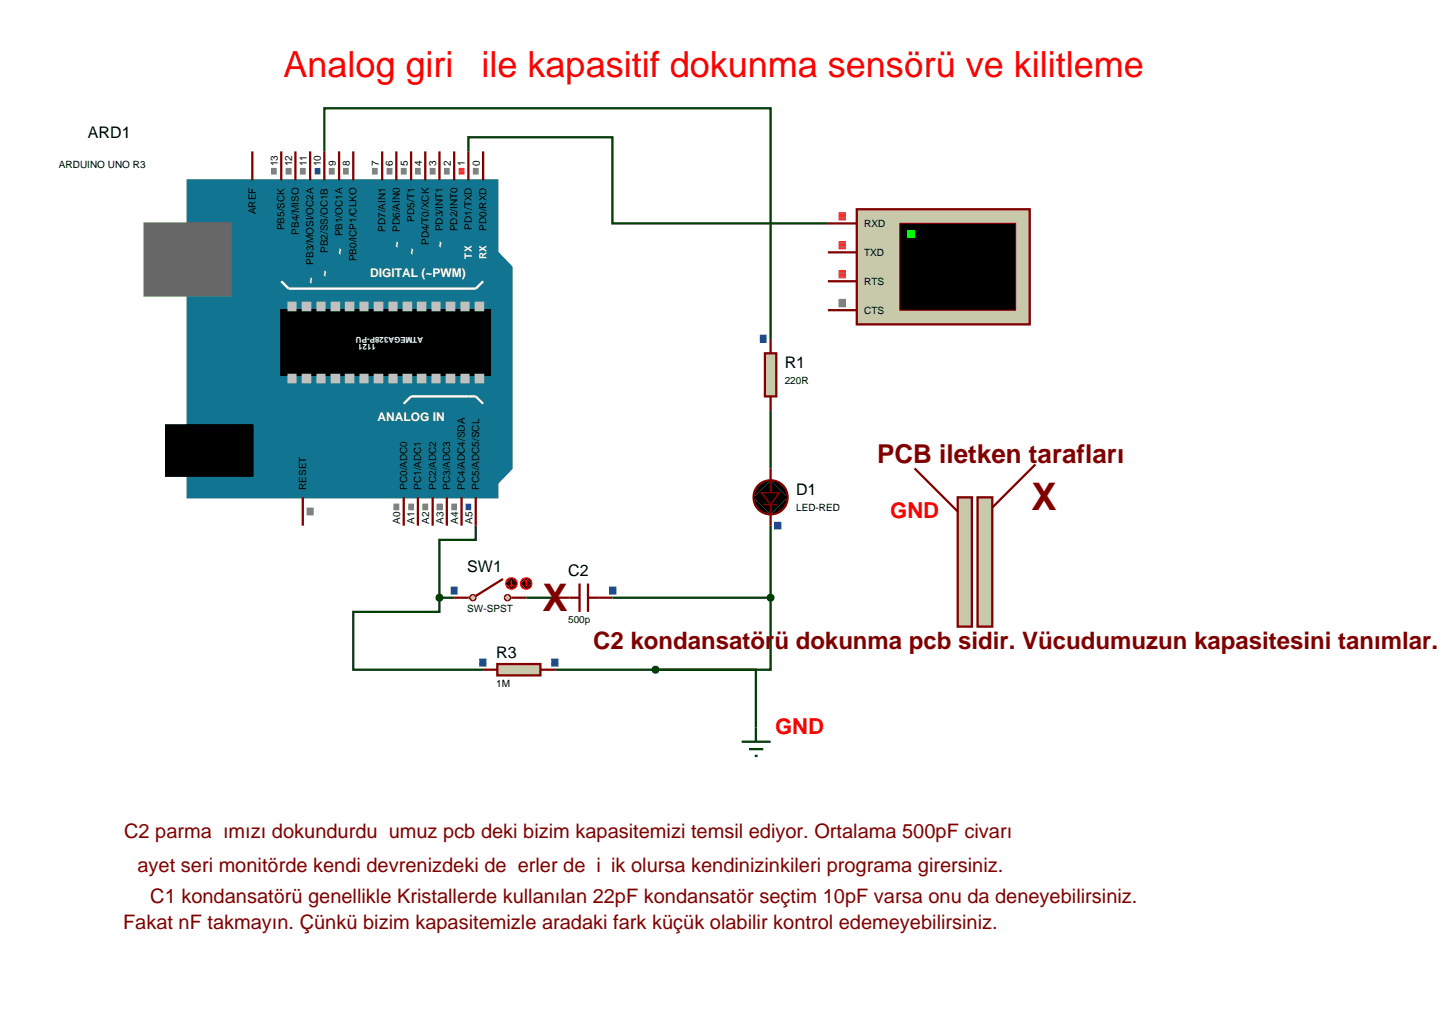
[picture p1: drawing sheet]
<svg xmlns="http://www.w3.org/2000/svg" width="257mm" height="180mm" viewBox="0 0 257 180" stroke-linecap="round" stroke-linejoin="round" font-family="sans-serif">
<g fill="none" stroke="#004000" stroke-width=".4">
<path d="M57.2 26.7v-7.6h78.7v40.7M82.6 26.7v-2.5h25.4v15.2h38M135.9 72.5v10.1M83.9 92.7v2.5h-6.4v10.2M135.9 92.7v12.7M77.5 105.4v2.5h-15.2v10.2h22.9M77.5 105.4h2.6M92.8 105.4h5.1M97.9 118.1h17.7M108 105.4h27.9M115.6 118.1h17.7v12.7M135.9 105.4v12.7h-20.3"/>
<path d="M130.8 130.8h5.1M132.1 132.1h2.5M133.1 133.3h.5"/>
</g>
<g fill="#117491" stroke="#117491" stroke-width=".4">
<path d="M87.7 44.5l2.5 2.6v35.5l-2.5 2.6z"/>
<path d="M33.1 31.8h54.6v55.9h-54.6z"/>
</g>
<path d="M25.5 39.4h15.2v12.7h-15.2z" fill="#686767" stroke="#686767" stroke-width=".4"/>
<path d="M49.6 54.7h36.8v11.4h-36.8zM29.3 75h15.2v8.9h-15.2z" fill="#000" stroke="#000" stroke-width=".4"/>
<path d="M49.6 49.6l1.3 1.3h33l1.3-1.3M71.2 71.2l1.3-1.3h11.4l1.3 1.3" fill="none" stroke="#fff" stroke-width=".4"/>
<g fill="#c0c0c0" stroke="#c0c0c0" stroke-width=".4">
<path d="M50.9 53.4h1.2v1.3h-1.2z"/>
<path d="M53.4 53.4h1.3v1.3h-1.3z"/>
<path d="M56 53.4h1.2v1.3h-1.2z"/>
<path d="M58.5 53.4h1.3v1.3h-1.3z"/>
<path d="M61 53.4h1.3v1.3h-1.3z"/>
<path d="M63.6 53.4h1.2v1.3h-1.2z"/>
<path d="M66.1 53.4h1.3v1.3h-1.3z"/>
<path d="M68.7 53.4h1.2v1.3h-1.2z"/>
<path d="M71.2 53.4h1.3v1.3h-1.3z"/>
<path d="M73.7 53.4h1.3v1.3h-1.3z"/>
<path d="M76.3 53.4h1.2v1.3h-1.2z"/>
<path d="M78.8 53.4h1.3v1.3h-1.3z"/>
<path d="M81.4 53.4h1.2v1.3h-1.2z"/>
<path d="M83.9 53.4h1.3v1.3h-1.3z"/>
<path d="M50.9 66.1h1.2v1.3h-1.2z"/>
<path d="M53.4 66.1h1.3v1.3h-1.3z"/>
<path d="M56 66.1h1.2v1.3h-1.2z"/>
<path d="M58.5 66.1h1.3v1.3h-1.3z"/>
<path d="M61 66.1h1.3v1.3h-1.3z"/>
<path d="M63.6 66.1h1.2v1.3h-1.2z"/>
<path d="M66.1 66.1h1.3v1.3h-1.3z"/>
<path d="M68.7 66.1h1.2v1.3h-1.2z"/>
<path d="M71.2 66.1h1.3v1.3h-1.3z"/>
<path d="M73.7 66.1h1.3v1.3h-1.3z"/>
<path d="M76.3 66.1h1.2v1.3h-1.2z"/>
<path d="M78.8 66.1h1.3v1.3h-1.3z"/>
<path d="M81.4 66.1h1.2v1.3h-1.2z"/>
<path d="M83.9 66.1h1.3v1.3h-1.3z"/>
</g>
<g fill="none" stroke="#800000" stroke-width=".4">
<path d="M44.5 26.7v5.1M49.6 26.7v5.1M52.1 26.7v5.1M54.7 26.7v5.1M57.2 26.7v5.1M59.8 26.7v5.1M62.3 26.7v5.1M67.4 26.7v5.1M69.9 26.7v5.1M72.5 26.7v5.1M75 26.7v5.1M77.5 26.7v5.1"/>
<path d="M80.1 26.7v5.1M82.6 26.7v5.1M85.2 26.7v5.1M53.4 87.7v5M71.2 87.7v5M73.7 87.7v5M76.3 87.7v5M78.8 87.7v5M81.4 87.7v5M83.9 87.7v5M135.9 82.6v4.3M135.9 89v3.7"/>
</g>
<g fill="none" stroke="#808080" stroke-width=".18">
<path d="M47.8 29.7h1M47.8 29.8h1M47.8 29.9h1M47.8 30h1M47.8 30.1h1M47.8 30.2h1M47.8 30.3h1M47.8 30.4h1M47.8 30.5h1M47.8 30.6h1M47.8 30.7h1M50.4 29.7h1"/>
<path d="M50.4 29.8h1M50.4 29.9h1M50.4 30h1M50.4 30.1h1M50.4 30.2h1M50.4 30.3h1M50.4 30.4h1M50.4 30.5h1M50.4 30.6h1M50.4 30.7h1M52.9 29.7h1M52.9 29.8h1"/>
<path d="M52.9 29.9h1M52.9 30h1M52.9 30.1h1M52.9 30.2h1M52.9 30.3h1M52.9 30.4h1M52.9 30.5h1M52.9 30.6h1M52.9 30.7h1M58 29.7h1M58 29.8h1M58 29.9h1"/>
<path d="M58 30h1M58 30.1h1M58 30.2h1M58 30.3h1M58 30.4h1M58 30.5h1M58 30.6h1M58 30.7h1M60.5 29.7h1M60.5 29.8h1M60.5 29.9h1M60.5 30h1"/>
<path d="M60.5 30.1h1M60.5 30.2h1M60.5 30.3h1M60.5 30.4h1M60.5 30.5h1M60.5 30.6h1M60.5 30.7h1M65.6 29.7h1M65.6 29.8h1M65.6 29.9h1M65.6 30h1M65.6 30.1h1"/>
<path d="M65.6 30.2h1M65.6 30.3h1M65.6 30.4h1M65.6 30.5h1M65.6 30.6h1M65.6 30.7h1M68.2 29.7h1M68.2 29.8h1M68.2 29.9h1M68.2 30h1M68.2 30.1h1M68.2 30.2h1"/>
<path d="M68.2 30.3h1M68.2 30.4h1M68.2 30.5h1M68.2 30.6h1M68.2 30.7h1M70.7 29.7h1M70.7 29.8h1M70.7 29.9h1M70.7 30h1M70.7 30.1h1M70.7 30.2h1M70.7 30.3h1"/>
<path d="M70.7 30.4h1M70.7 30.5h1M70.7 30.6h1M70.7 30.7h1M73.2 29.7h1M73.2 29.8h1M73.2 29.9h1M73.2 30h1M73.2 30.1h1M73.2 30.2h1M73.2 30.3h1M73.2 30.4h1"/>
<path d="M73.2 30.5h1M73.2 30.6h1M73.2 30.7h1M75.8 29.7h1M75.8 29.8h1M75.8 29.9h1M75.8 30h1M75.8 30.1h1M75.8 30.2h1M75.8 30.3h1M75.8 30.4h1M75.8 30.5h1"/>
<path d="M75.8 30.6h1M75.8 30.7h1M78.3 29.7h1M78.3 29.8h1M78.3 29.9h1M78.3 30h1M78.3 30.1h1M78.3 30.2h1M78.3 30.3h1M78.3 30.4h1M78.3 30.5h1M78.3 30.6h1"/>
<path d="M78.3 30.7h1M83.4 29.7h1M83.4 29.8h1M83.4 29.9h1M83.4 30h1M83.4 30.1h1M83.4 30.2h1M83.4 30.3h1M83.4 30.4h1M83.4 30.5h1M83.4 30.6h1M83.4 30.7h1"/>
<path d="M54.1 89.6h1.2M54.1 89.7h1.2M54.1 89.8h1.2M54.1 89.9h1.2M54.1 90h1.2M54.1 90.1h1.2M54.1 90.2h1.2M54.1 90.3h1.2M54.1 90.4h1.2M54.1 90.5h1.2M54.1 90.6h1.2M54.1 90.7h1.2"/>
<path d="M54.1 90.8h1.2M69.4 88.9h1M69.4 89h1M69.4 89.1h1M69.4 89.2h1M69.4 89.3h1M69.4 89.4h1M69.4 89.5h1M69.4 89.6h1M69.4 89.7h1M69.4 89.8h1M69.4 89.9h1"/>
<path d="M72 88.9h1M72 89h1M72 89.1h1M72 89.2h1M72 89.3h1M72 89.4h1M72 89.5h1M72 89.6h1M72 89.7h1M72 89.8h1M72 89.9h1M74.5 88.9h1"/>
<path d="M74.5 89h1M74.5 89.1h1M74.5 89.2h1M74.5 89.3h1M74.5 89.4h1M74.5 89.5h1M74.5 89.6h1M74.5 89.7h1M74.5 89.8h1M74.5 89.9h1M77 88.9h1.1M77 89h1.1"/>
<path d="M77 89.1h1.1M77 89.2h1.1M77 89.3h1.1M77 89.4h1.1M77 89.5h1.1M77 89.6h1.1M77 89.7h1.1M77 89.8h1.1M77 89.9h1.1M79.6 88.9h1M79.6 89h1M79.6 89.1h1"/>
<path d="M79.6 89.2h1M79.6 89.3h1M79.6 89.4h1M79.6 89.5h1M79.6 89.6h1M79.6 89.7h1M79.6 89.8h1M79.6 89.9h1"/>
</g>
<path d="M80.9 29.7h1M80.9 29.8h1M80.9 29.9h1M80.9 30h1M80.9 30.1h1M80.9 30.2h1M80.9 30.3h1M80.9 30.4h1M80.9 30.5h1M80.9 30.6h1M80.9 30.7h1" fill="none" stroke="#ff4040" stroke-width=".18"/>
<g fill="none" stroke="#4040ff" stroke-width=".18">
<path d="M55.5 29.7h1M55.5 29.8h1M55.5 29.9h1M55.5 30h1M55.5 30.1h1M55.5 30.2h1M55.5 30.3h1M55.5 30.4h1M55.5 30.5h1M55.5 30.6h1M55.5 30.7h1M82.1 88.9h1"/>
<path d="M82.1 89h1M82.1 89.1h1M82.1 89.2h1M82.1 89.3h1M82.1 89.4h1M82.1 89.5h1M82.1 89.6h1M82.1 89.7h1M82.1 89.8h1M82.1 89.9h1M136.5 92.1h1.3M136.5 92.2h1.3"/>
<path d="M136.5 92.3h1.3M136.5 92.4h1.3M136.5 92.5h1.3M136.5 92.6h1.3M136.5 92.7h1.3M136.5 92.8h1.3M136.5 92.9h1.3M136.5 93h1.3M136.5 93.1h1.3M136.5 93.2h1.3M136.5 93.3h1.3"/>
</g>
<path d="M133.5 85.8a2.97 2.97 0 0 1 2.4-1.1l-3 3 .1-.7zM135.9 84.7a2.95 2.95 0 0 1 3 3zM138.9 87.7a2.95 2.95 0 0 1-3 3zM132.9 87.7l3 3a2.95 2.95 0 0 1-3-3z" fill="#000" stroke="#800000" stroke-width=".4"/>
<path d="M132.9 87.7l3-3 3 3-3 3z" fill="#000"/>
<path d="M134.6 89h2.5" fill="none" stroke="#800000" stroke-width=".3"/>
<path d="M134.3 86.9h3.1l-1.5 2.1z" fill="#000" stroke="#800000" stroke-width=".3"/>
<path d="M134.9 62.3h2v7.6h-2z" fill="#c8c8aa" stroke="#800000" stroke-width=".4"/>
<path d="M135.9 59.8v2.5M135.9 69.9v2.6" fill="none" stroke="#800000" stroke-width=".4"/>
<g fill="none" stroke="#4040ff" stroke-width=".18">
<path d="M134 59.1h1.2M134 59.2h1.2M134 59.3h1.2M134 59.4h1.2M134 59.5h1.2M134 59.6h1.2M134 59.7h1.2M134 59.8h1.2M134 59.9h1.2M134 60h1.2M134 60.1h1.2M134 60.2h1.2"/>
<path d="M134 60.3h1.2M134 60.4h1.2"/>
</g>
<path d="M151.1 36.9h30.5v20.3h-30.5z" fill="#c8c8aa" stroke="#800000" stroke-width=".4"/>
<path d="M158.7 39.4h20.4v15.3h-20.4z" fill="#000" stroke="#800000" stroke-width=".2"/>
<path d="M160 40.7h1.3v1.3h-1.3z" fill="#0f0"/>
<path d="M146 39.4h5.1M146 49.6h5.1M146 44.5h5.1M146 54.7h5.1" fill="none" stroke="#800000" stroke-width=".4"/>
<g fill="none" stroke="#ff4040" stroke-width=".18">
<path d="M147.9 37.5h1.3M147.9 37.6h1.3M147.9 37.7h1.3M147.9 37.8h1.3M147.9 37.9h1.3M147.9 38h1.3M147.9 38.1h1.3M147.9 38.2h1.3M147.9 38.3h1.3M147.9 38.4h1.3M147.9 38.5h1.3M147.9 38.6h1.3"/>
<path d="M147.9 38.7h1.3M147.9 38.8h1.3M147.9 47.7h1.3M147.9 47.8h1.3M147.9 47.9h1.3M147.9 48h1.3M147.9 48.1h1.3M147.9 48.2h1.3M147.9 48.3h1.3M147.9 48.4h1.3M147.9 48.5h1.3M147.9 48.6h1.3"/>
<path d="M147.9 48.7h1.3M147.9 48.8h1.3M147.9 48.9h1.3M147.9 49h1.3M147.9 42.6h1.3M147.9 42.7h1.3M147.9 42.8h1.3M147.9 42.9h1.3M147.9 43h1.3M147.9 43.1h1.3M147.9 43.2h1.3M147.9 43.3h1.3"/>
<path d="M147.9 43.4h1.3M147.9 43.5h1.3M147.9 43.6h1.3M147.9 43.7h1.3M147.9 43.8h1.3M147.9 43.9h1.3"/>
</g>
<g fill="none" stroke="#808080" stroke-width=".18">
<path d="M147.9 52.8h1.3M147.9 52.9h1.3M147.9 53h1.3M147.9 53.1h1.3M147.9 53.2h1.3M147.9 53.3h1.3M147.9 53.4h1.3M147.9 53.5h1.3M147.9 53.6h1.3M147.9 53.7h1.3M147.9 53.8h1.3M147.9 53.9h1.3"/>
<path d="M147.9 54h1.3M147.9 54.1h1.3"/>
</g>
<path d="M87.7 117.1h7.6v2h-7.6z" fill="#c8c8aa" stroke="#800000" stroke-width=".4"/>
<path d="M85.2 118.1h2.5M95.3 118.1h2.6" fill="none" stroke="#800000" stroke-width=".4"/>
<g fill="none" stroke="#4040ff" stroke-width=".18">
<path d="M84.5 116.2h1.3M84.5 116.3h1.3M84.5 116.4h1.3M84.5 116.5h1.3M84.5 116.6h1.3M84.5 116.7h1.3M84.5 116.8h1.3M84.5 116.9h1.3M84.5 117h1.3M84.5 117.1h1.3M84.5 117.2h1.3M84.5 117.3h1.3"/>
<path d="M84.5 117.4h1.3M84.5 117.5h1.3M97.2 116.2h1.3M97.2 116.3h1.3M97.2 116.4h1.3M97.2 116.5h1.3M97.2 116.6h1.3M97.2 116.7h1.3M97.2 116.8h1.3M97.2 116.9h1.3M97.2 117h1.3M97.2 117.1h1.3"/>
<path d="M97.2 117.2h1.3M97.2 117.3h1.3M97.2 117.4h1.3M97.2 117.5h1.3"/>
</g>
<path d="M115.3 117.7l.3-.1-.5 .5zM115.6 117.6l.4 .2 .1 .3zM116.1 118.1l-.2 .4-.3 .1zM115.1 118.1l.5 .5-.3-.1z" fill="#004000" stroke="#004000" stroke-width=".4"/>
<path d="M115.6 117.6l.5 .5-.5 .5-.5-.5z" fill="#004000"/>
<g fill="#c8c8aa" stroke="#800000" stroke-width=".3">
<path d="M89.1 105.1l.4-.2-.5 .5zM89.5 104.9l.4 .2 .1 .3zM90 105.4l-.1 .3-.4 .2zM89 105.4l.5 .5-.3-.1z"/>
<path d="M83.1 105l.3-.1-.5 .5zM83.4 104.9l.3 .1 .2 .4zM83.4 105.9l.5-.5-.2 .4zM82.9 105.4l.5 .5-.4-.2z"/>
</g>
<g fill="#c8c8aa">
<path d="M89 105.4l.5-.5 .5 .5-.5 .5z"/>
<path d="M83.4 104.9l.5 .5-.5 .5-.5-.5z"/>
</g>
<path d="M80.1 105.4h2.8M88.7 102.1l-4.8 3M90 105.4h2.8" fill="none" stroke="#800000" stroke-width=".4"/>
<path d="M89.5 102.2l.7-.3-1 1zM90.2 101.9a.94 .94 0 0 1 1 1zM91.2 102.9a.94 .94 0 0 1-1 1zM89.2 102.9l1 1a.94 .94 0 0 1-1-1z" fill="#400000" stroke="#f00" stroke-width=".2"/>
<path d="M90.2 101.9l1 1-1 1-1-1z" fill="#400000"/>
<path d="M90 103.1l.2 .3M90.2 102.3v1.1M90.5 103.1l-.3 .3" fill="none" stroke="#f00" stroke-width=".2"/>
<path d="M92.1 102.2l.7-.3-1 1zM92.8 101.9a.94 .94 0 0 1 1 1zM92.8 103.9l1-1a.94 .94 0 0 1-1 1zM91.8 102.9l1 1a.94 .94 0 0 1-1-1z" fill="#400000" stroke="#f00" stroke-width=".2"/>
<path d="M92.8 101.9l1 1-1 1-1-1z" fill="#400000"/>
<path d="M92.8 102.3l-.3 .3M92.8 102.3l.2 .3M92.8 102.3v1.1" fill="none" stroke="#f00" stroke-width=".2"/>
<g fill="none" stroke="#4040ff" stroke-width=".18">
<path d="M79.5 103.5h1.2M79.5 103.6h1.2M79.5 103.7h1.2M79.5 103.8h1.2M79.5 103.9h1.2M79.5 104h1.2M79.5 104.1h1.2M79.5 104.2h1.2M79.5 104.3h1.2M79.5 104.4h1.2M79.5 104.5h1.2M79.5 104.6h1.2"/>
<path d="M79.5 104.7h1.2M79.5 104.8h1.2M107.4 103.5h1.3M107.4 103.6h1.3M107.4 103.7h1.3M107.4 103.8h1.3M107.4 103.9h1.3M107.4 104h1.3M107.4 104.1h1.3M107.4 104.2h1.3M107.4 104.3h1.3M107.4 104.4h1.3"/>
<path d="M107.4 104.5h1.3M107.4 104.6h1.3M107.4 104.7h1.3M107.4 104.8h1.3"/>
</g>
<path d="M97.9 105.4h4.3M102.2 102.9v5M103.7 102.9v5M103.7 105.4h4.3" fill="none" stroke="#800000" stroke-width=".4"/>
<path d="M77.2 105l.3-.1-.5 .5zM77.5 104.9l.4 .2 .1 .3zM78 105.4l-.1 .3-.4 .2zM77 105.4l.5 .5-.4-.2z" fill="#004000" stroke="#004000" stroke-width=".4"/>
<path d="M77.5 104.9l.5 .5-.5 .5-.5-.5z" fill="#004000"/>
<path d="M135.6 105l.3-.1-.5 .5zM135.9 104.9l.3 .1 .2 .4zM135.9 105.9l.5-.5-.2 .4zM135.4 105.4l.5 .5-.3-.1z" fill="#004000" stroke="#004000" stroke-width=".4"/>
<path d="M135.9 104.9l.5 .5-.5 .5-.5-.5z" fill="#004000"/>
<g fill="#c8c8aa" stroke="#800000" stroke-width=".4">
<path d="M168.9 87.7h2.5v22.8h-2.5z"/>
<path d="M172.4 87.7h2.6v22.8h-2.6z"/>
</g>
<path d="M161.3 82.6l7.6 7.6M182.6 81.9l-7.6 7.6" fill="none" stroke="#800000" stroke-width=".4"/>
<g font-size="6.7" fill="#800000">
<text x="181.9" y="90">X</text>
<text x="95.7" y="107.7">X</text>
</g>
<text font-size="6.3" fill="#f00" x="50" y="13.6">Analog giriş ile kapasitif dokunma sensörü ve kilitleme</text>
<text font-size="4.6" fill="#800000" x="154.7" y="81.7">PCB iletken tarafları</text>
<text font-size="4.2" fill="#800000" x="104.6" y="114.4">C2 kondansatörü dokunma pcb sidir. Vücudumuzun kapasitesini tanımlar.</text>
<g font-size="3.9" fill="#f00">
<text x="157" y="91.4">GND</text>
<text x="136.7" y="129.5">GND</text>
</g>
<g font-size="3.5" fill="#800000">
<text x="21.9" y="147.8">C2 parmağımızı dokundurduğumuz pcb deki bizim kapasitemizi temsil ediyor. Ortalama 500pF civarı</text>
<text x="21.9" y="153.8">Şayet seri monitörde kendi devrenizdeki değerler değişik olursa kendinizinkileri programa girersiniz.</text>
<text x="26.5" y="159.2">C1 kondansatörü genellikle Kristallerde kullanılan 22pF kondansatör seçtim 10pF varsa onu da deneyebilirsiniz.</text>
<text x="21.7" y="163.8">Fakat nF takmayın. Çünkü bizim kapasitemizle aradaki fark küçük olabilir kontrol edemeyebilirsiniz.</text>
</g>
<g font-size="2.8">
<text x="15.5" y="24.3">ARD1</text>
<text x="138.4" y="64.9">R1</text>
<text x="140.4" y="87.3">D1</text>
<text x="82.4" y="101">SW1</text>
<text x="100.2" y="101.7">C2</text>
<text x="87.5" y="116">R3</text>
</g>
<g font-size="2.1" fill="#fff">
<text x="60.5" y="45" transform="rotate(-90 60.5 45)">~</text>
<text x="70.6" y="43.8" transform="rotate(-90 70.6 43.8)">~</text>
<text x="73.2" y="45" transform="rotate(-90 73.2 45)">~</text>
<text x="78.2" y="43.8" transform="rotate(-90 78.2 43.8)">~</text>
<text x="55.4" y="50.1" transform="rotate(-90 55.4 50.1)">~</text>
<text x="57.9" y="48.8" transform="rotate(-90 57.9 48.8)">~</text>
<text x="65.3" y="48.9">DIGITAL (~PWM)</text>
<text x="66.6" y="74.3">ANALOG IN</text>
</g>
<g font-size="1.8">
<text x="10.4" y="29.6">ARDUINO UNO R3</text>
<text x="49" y="29.3" transform="rotate(-90 49 29.3)">13</text>
<text x="51.5" y="29.3" transform="rotate(-90 51.5 29.3)">12</text>
<text x="54.1" y="29.3" transform="rotate(-90 54.1 29.3)">11</text>
<text x="56.6" y="29.3" transform="rotate(-90 56.6 29.3)">10</text>
<text x="59.2" y="29.3" transform="rotate(-90 59.2 29.3)">9</text>
<text x="61.7" y="29.3" transform="rotate(-90 61.7 29.3)">8</text>
<text x="66.8" y="29.3" transform="rotate(-90 66.8 29.3)">7</text>
<text x="69.3" y="29.3" transform="rotate(-90 69.3 29.3)">6</text>
<text x="71.9" y="29.3" transform="rotate(-90 71.9 29.3)">5</text>
<text x="74.4" y="29.3" transform="rotate(-90 74.4 29.3)">4</text>
<text x="76.9" y="29.3" transform="rotate(-90 76.9 29.3)">3</text>
<text x="79.5" y="29.3" transform="rotate(-90 79.5 29.3)">2</text>
<text x="82" y="29.3" transform="rotate(-90 82 29.3)">1</text>
<text x="84.6" y="29.3" transform="rotate(-90 84.6 29.3)">0</text>
<text x="45.1" y="37.8" transform="rotate(-90 45.1 37.8)">AREF</text>
<text x="50.2" y="40.6" transform="rotate(-90 50.2 40.6)">PB5/SCK</text>
<text x="52.7" y="41.4" transform="rotate(-90 52.7 41.4)">PB4/MISO</text>
<text x="60.4" y="41.7" transform="rotate(-90 60.4 41.7)">PB1/OC1A</text>
<text x="68" y="40.9" transform="rotate(-90 68 40.9)">PD7/AIN1</text>
<text x="70.5" y="40.9" transform="rotate(-90 70.5 40.9)">PD6/AIN0</text>
<text x="73.1" y="39.1" transform="rotate(-90 73.1 39.1)">PD5/T1</text>
<text x="78.1" y="40.8" transform="rotate(-90 78.1 40.8)">PD3/INT1</text>
<text x="80.7" y="40.8" transform="rotate(-90 80.7 40.8)">PD2/INT0</text>
<text x="83.2" y="40.5" transform="rotate(-90 83.2 40.5)">PD1/TXD</text>
<text x="85.8" y="40.7" transform="rotate(-90 85.8 40.7)">PD0/RXD</text>
<text x="152.4" y="40">RXD</text>
<text x="55.3" y="46.7" transform="rotate(-90 55.3 46.7)">PB3/MOSI/OC2A</text>
<text x="57.8" y="44.6" transform="rotate(-90 57.8 44.6)">PB2/SS/OC1B</text>
<text x="62.9" y="46.1" transform="rotate(-90 62.9 46.1)">PB0/ICP1/CLKO</text>
<text x="75.6" y="43.2" transform="rotate(-90 75.6 43.2)">PD4/T0/XCK</text>
<text x="152.4" y="45.1">TXD</text>
<text x="152.4" y="50.2">RTS</text>
<text x="152.4" y="55.3">CTS</text>
<text x="138.4" y="67.7">220R</text>
<text x="54" y="86.4" transform="rotate(-90 54 86.4)">RESET</text>
<text x="71.8" y="86.4" transform="rotate(-90 71.8 86.4)">PC0/ADC0</text>
<text x="74.3" y="86.4" transform="rotate(-90 74.3 86.4)">PC1/ADC1</text>
<text x="76.9" y="86.4" transform="rotate(-90 76.9 86.4)">PC2/ADC2</text>
<text x="79.4" y="86.4" transform="rotate(-90 79.4 86.4)">PC3/ADC3</text>
<text x="82" y="86.4" transform="rotate(-90 82 86.4)">PC4/ADC4/SDA</text>
<text x="84.5" y="86.4" transform="rotate(-90 84.5 86.4)">PC5/ADC5/SCL</text>
<text x="70.6" y="92.4" transform="rotate(-90 70.6 92.4)">A0</text>
<text x="73.1" y="92.4" transform="rotate(-90 73.1 92.4)">A1</text>
<text x="75.7" y="92.4" transform="rotate(-90 75.7 92.4)">A2</text>
<text x="78.2" y="92.4" transform="rotate(-90 78.2 92.4)">A3</text>
<text x="80.8" y="92.4" transform="rotate(-90 80.8 92.4)">A4</text>
<text x="83.3" y="92.4" transform="rotate(-90 83.3 92.4)">A5</text>
<text x="140.4" y="90.1">LED-RED</text>
<text x="82.4" y="107.9">SW-SPST</text>
<text x="100.2" y="109.9">500p</text>
<text x="87.5" y="121.1">1M</text>
</g>
<g font-size="1.8" fill="#fff">
<text x="83.2" y="45.6" transform="rotate(-90 83.2 45.6)">TX</text>
<text x="85.8" y="45.7" transform="rotate(-90 85.8 45.7)">RX</text>
</g>
<g font-size="1.4" fill="#fff">
<text x="74.6" y="59.4" transform="rotate(-180 74.6 59.4)">ATMEGA328P-PU</text>
<text x="66.3" y="60.6" transform="rotate(-180 66.3 60.6)">1121</text>
</g>
</svg>
